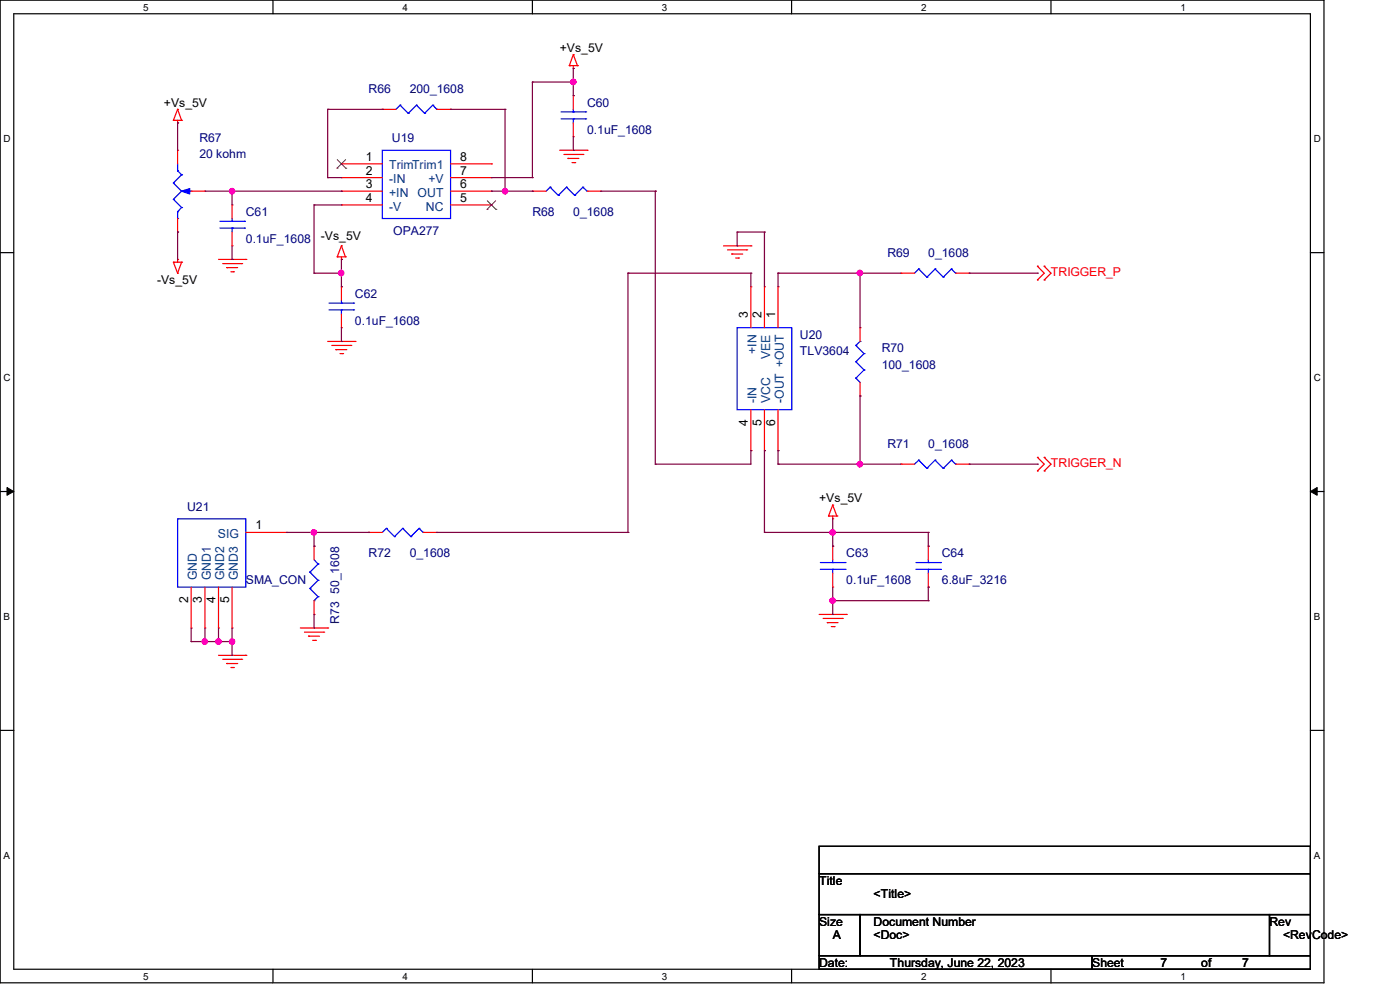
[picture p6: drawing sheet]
<svg xmlns="http://www.w3.org/2000/svg" width="297mm" height="210mm" viewBox="0 0 297 210" stroke-linecap="round" stroke-linejoin="round" font-family="sans-serif">
<path d="M0 0h280.9v208.5h-280.9zM2.9 2.9h275.1v202.7h-275.1z" fill="none" stroke="#000" stroke-width=".25"/>
<g fill="#fff">
<path d="M30.4 .3h1.1v2.4h-1.1z"/>
<path d="M30.4 205.9h1.1v2.3h-1.1z"/>
</g>
<path d="M57.9 0v2.9M57.9 205.6v2.9" fill="none" stroke="#000" stroke-width=".25"/>
<g fill="#fff">
<path d="M85.4 .3h1.1v2.4h-1.1z"/>
<path d="M85.4 205.9h1.1v2.3h-1.1z"/>
</g>
<path d="M112.9 0v2.9M112.9 205.6v2.9" fill="none" stroke="#000" stroke-width=".25"/>
<g fill="#fff">
<path d="M140.4 .3h1.2v2.4h-1.2z"/>
<path d="M140.4 205.9h1.2v2.3h-1.2z"/>
</g>
<path d="M167.9 0v2.9M167.9 205.6v2.9" fill="none" stroke="#000" stroke-width=".25"/>
<g fill="#fff">
<path d="M195.4 .3h1.2v2.4h-1.2z"/>
<path d="M195.4 205.9h1.2v2.3h-1.2z"/>
</g>
<path d="M223 0v2.9M223 205.6v2.9" fill="none" stroke="#000" stroke-width=".25"/>
<g fill="#fff">
<path d="M250.4 .3h1.2v2.4h-1.2z"/>
<path d="M250.4 205.9h1.2v2.3h-1.2z"/>
<path d="M.8 28.2h1.4v2.4h-1.4z"/>
<path d="M278.7 28.2h1.5v2.4h-1.5z"/>
<path d="M.8 78.9h1.4v2.3h-1.4z"/>
<path d="M278.7 78.9h1.5v2.3h-1.5z"/>
</g>
<path d="M0 53.6h2.9M278 53.6h2.9" fill="none" stroke="#000" stroke-width=".25"/>
<g fill="#fff">
<path d="M.8 129.6h1.3v2.3h-1.3z"/>
<path d="M278.7 129.6h1.4v2.3h-1.4z"/>
</g>
<path d="M0 104.3h2.9M278 104.3h2.9" fill="none" stroke="#000" stroke-width=".25"/>
<path d="M1.5 103.4l1.4 .9-1.4 .8zM278 104.3l1.4-.9v1.7z" fill="#000" stroke="#000" stroke-width=".21"/>
<g fill="#fff">
<path d="M.8 180.3h1.3v2.3h-1.3z"/>
<path d="M278.7 180.3h1.4v2.3h-1.4z"/>
</g>
<path d="M0 154.9h2.9M278 154.9h2.9M173.8 179.5h104.2v5.8h-104.2zM173.8 185.3h104.2v8.7h-104.2zM173.8 194h8.7v8.7h-8.7zM182.5 194h86.8v8.7h-86.8zM269.3 194h8.7v8.7h-8.7zM173.8 202.7h57.9v2.9h-57.9zM231.7 202.7h46.3v2.9h-46.3z" fill="none" stroke="#000" stroke-width=".25"/>
<g fill="none" stroke="#f00" stroke-width=".25">
<path d="M120.8 13.9h.1M120.8 13.9h1.7M121.6 14.5h.1M121.6 11.6h.1M121.6 13.9v.6M121.6 11.6l-.8 2.3M121.6 11.6l.9 2.3M122.5 13.9h.1M36.8 25.5h.1M36.8 25.5h1.7M37.7 26.1h.1M37.7 23.2h.1"/>
<path d="M37.7 31.9h.1M37.7 25.5v.6M37.7 31.9v2.9M37.7 23.2l-.9 2.3M37.7 23.2l.8 2.3M38.5 25.5h.1M72.4 34.8h.1M72.4 37.7h.1M72.4 34.8h8.7M72.4 37.7h8.7M81.1 23.2h.1M81.1 23.2h2.9"/>
<path d="M92.7 23.2h2.9M95.6 23.2h.1M95.6 34.8h8.7M95.6 37.7h8.7M104.3 37.7h.1M104.3 34.8h.1M118.7 31.9h5.8M119.6 32.8h4.1M120.5 33.6h.1M120.5 33.6h2.3M121.4 34.5h.5M121.6 20.3h.1"/>
<path d="M121.6 29h.1M121.6 20.3v2.9M121.6 26.1v2.9M121.9 34.5h.1M123.7 32.8h.1M124.5 31.9h.1M36.8 55.6h.1M36.8 55.6h1.7M36.8 55.6l.9 2.4M37.7 55h.1M37.7 58h.1M37.7 49.2h.1"/>
<path d="M37.7 46.4v2.8M37.7 55v.6M38.5 55.6h.1M38.5 55.6l-.8 2.4M40.6 40.6h2.9M43.5 40.6h.1M46.4 55h5.8M47.2 55.9h4.1M48.1 56.8h.1M48.1 56.8h2.3M49 57.7h.5M49.2 43.5h.1"/>
<path d="M49.2 52.2h.1M49.2 43.5v2.9M49.2 49.2v3M49.5 57.7h.1M51.3 55.9h.1M52.2 55h.1M71.5 54.5h.1M71.5 54.5h1.8M72.4 55h.1M72.4 52.2h.1M72.4 40.6h.1M72.4 43.5h.1"/>
<path d="M72.4 54.5v.5M72.4 52.2l-.9 2.3M72.4 52.2l.9 2.3M72.4 40.6h8.7M72.4 43.5h8.7M73.3 54.5h.1M95.6 40.6h8.7M95.6 43.5h8.7M104.3 43.5h.1M104.3 40.6h.1M112.9 40.6h.1M112.9 40.6h3"/>
<path d="M124.5 40.6h2.9M127.4 40.6h.1M153.5 52.2h5.8M154.3 53h4.1M155.2 53.9h.1M155.2 53.9h2.4M156.1 54.7h.6M156.7 54.7h.1M158.4 53h.1M159.3 52.2h.1M191.1 58h.1M191.1 58h2.9"/>
<path d="M202.7 58h2.9M205.6 58h.1M220.1 59.4h.1M220.1 56.5h.1M220.1 56.5l1.4 1.5-1.4 1.4M221.5 59.4h.1M221.5 56.5h.1M221.5 56.5l1.5 1.5-1.5 1.4M69.5 72.4h5.8M70.4 73.3h4M71.2 74.2h.1M71.2 74.2h2.4"/>
<path d="M72.1 75h.6M72.4 60.8h.1M72.4 69.5h.1M72.4 60.8v2.9M72.4 66.6v2.9M72.7 75h.1M74.4 73.3h.1M75.3 72.4h.1M159.3 60.8h.1M159.3 60.8v8.7M162.2 60.8h.1M162.2 60.8v8.7"/>
<path d="M165.1 60.8h.1M165.1 60.8v8.7M182.5 69.5h.1M182.5 69.5v2.9M159.3 95.6h.1M159.3 86.9v8.7M162.2 95.6h.1M162.2 86.9v8.7M165.1 95.6h.1M165.1 86.9v8.7M182.5 84h.1M182.5 81.1v2.9"/>
<path d="M191.1 98.5h.1M191.1 98.5h2.9M202.7 98.5h2.9M205.6 98.5h.1M220.1 99.9h.1M220.1 97h.1M220.1 97l1.4 1.5-1.4 1.4M221.5 99.9h.1M221.5 97h.1M221.5 97l1.5 1.5-1.5 1.4M52.2 112.9h8.6M60.8 112.9h.1"/>
<path d="M66.6 115.9h.1M66.6 115.9v2.8M78.2 112.9h.1M78.2 112.9h2.9M89.8 112.9h2.9M92.7 112.9h.1M175.8 109.5h.1M175.8 109.5h1.7M176.7 110.1h.1M176.7 107.1h.1M176.7 115.9h.1M176.7 109.5v.6"/>
<path d="M176.7 115.9v2.8M176.7 107.1l-.9 2.4M176.7 107.1l.8 2.4M177.5 109.5h.1M196.9 115.9h.1M196.9 115.9v2.8M40.6 133.2h.1M40.6 124.5v8.7M43.5 133.2h.1M43.5 124.5v8.7M46.4 133.2h.1M46.4 139h5.8"/>
<path d="M46.4 124.5v8.7M47.2 139.9h4.1M49.2 133.2h.1M49.2 124.5v8.7M51.3 139.9h.1M52.2 139h.1M63.7 133.2h5.8M64.6 134.1h4.1M65.4 135h.1M65.4 135h2.4M66.3 135.8h.6M66.6 130.3h.1"/>
<path d="M66.6 127.4v2.9M66.9 135.8h.1M68.7 134.1h.1M69.5 133.2h.1M173.8 130.3h5.7M174.6 131.2h4.1M175.5 132.1h.1M175.5 132.1h2.3M176.4 132.9h.6M176.7 124.5h.1M176.7 121.6v2.9M177 132.9h.1"/>
<path d="M178.7 131.2h.1M179.5 130.3h.1M196.9 124.5h.1M196.9 121.6v2.9M48.1 140.8h.1M48.1 140.8h2.3M49 141.6h.5M49.5 141.6h.1"/>
</g>
<g fill="none" stroke="#00f" stroke-width=".25">
<path d="M36.8 38.8h.1M36.8 38.8l1.7 1.8M37.7 36.2h.1M37.7 34.8v1.4M37.7 36.2l.8 .9M38.5 37.1h.1M38.5 37.1l-1.7 1.7M81.1 31.9h14.5v14.5h-14.5zM84.9 22.3h.1M84.9 22.3l-.9 .9M84.9 22.3l1.7 1.7M86.6 24h.1"/>
<path d="M88.3 22.3h.1M88.3 22.3l-1.7 1.7M88.3 22.3l1.8 1.7M90.1 24h.1M91.8 22.3h.1M91.8 22.3l-1.7 1.7M91.8 22.3l.9 .9M92.7 23.2h.1M116.7 39.7h.1M116.7 39.7l-.8 .9M116.7 39.7l1.7 1.7M119 25.2h5.2"/>
<path d="M119 23.7h5.2M120.2 39.7h.1M120.2 39.7l-1.8 1.7M120.2 39.7l1.7 1.7M121.6 23.7h.1M121.6 25.2h.1M121.6 23.2v.5M121.6 25.2v.9M123.7 39.7h.1M123.7 39.7l-1.8 1.7M123.7 39.7l.8 .9M124.2 25.2h.1"/>
<path d="M124.2 23.7h.1M36.8 42.3h.1M36.8 42.3l1.7 1.7M37.7 44.9h.1M37.7 46.4h.1M37.7 44.9v1.5M38.5 40.6h.1M38.5 44h.1M38.5 40.6l-1.7 1.7M38.5 44l-.8 .9M40 40.6h.6M40.6 40.6h.1"/>
<path d="M46.7 48.4h5.2M46.7 46.9h5.2M49.2 46.9h.1M49.2 48.4h.1M49.2 46.4v.5M49.2 48.4v.8M51.9 48.4h.1M51.9 46.9h.1M118.4 41.4h.1M121.9 41.4h.1M124.5 40.6h.1M194.9 57.1h.1"/>
<path d="M194.9 57.1l-.9 .9M194.9 57.1l1.7 1.7M196.6 58.8h.1M198.4 57.1h.1M198.4 57.1l-1.8 1.7M198.4 57.1l1.7 1.7M200.1 58.8h.1M201.8 57.1h.1M201.8 57.1l-1.7 1.7M201.8 57.1l.9 .9M202.7 58h.1M69.8 65.7h5.2"/>
<path d="M69.8 64.3h5.2M72.4 64.3h.1M72.4 65.7h.1M72.4 63.7v.6M72.4 65.7v.9M75 65.7h.1M75 64.3h.1M156.4 69.5h11.6v17.4h-11.6zM181.6 76.8h.1M181.6 73.3h.1M181.6 76.8l1.7 1.7M181.6 73.3l1.7 1.7"/>
<path d="M182.5 72.4h.1M182.5 72.4l-.9 .9M183.3 78.5h.1M183.3 75h.1M183.3 78.5l-1.7 1.7M183.3 75l-1.7 1.8M181.6 80.2h.1M181.6 80.2l.9 .9M194.9 97.6h.1M194.9 97.6l-.9 .9M194.9 97.6l1.7 1.8M196.6 99.4h.1"/>
<path d="M198.4 97.6h.1M198.4 97.6l-1.8 1.8M198.4 97.6l1.7 1.8M200.1 99.4h.1M201.8 97.6h.1M201.8 97.6l-1.7 1.8M201.8 97.6l.9 .9M202.7 98.5h.1M37.7 110.1h14.5v14.4h-14.5zM66.6 118.7l.9 .9M67.5 119.6h.1M67.5 119.6l-1.8 1.8"/>
<path d="M82 112.1h.1M82 112.1l-.9 .8M82 112.1l1.7 1.7M83.7 113.8h.1M85.4 112.1h.1M85.4 112.1l-1.7 1.7M85.4 112.1l1.8 1.7M87.2 113.8h.1M88.9 112.1h.1M88.9 112.1l-1.7 1.7M88.9 112.1l.9 .8M89.8 112.9h.1"/>
<path d="M174 119.3h5.3M176.7 119.3h.1M176.7 118.7v.6M179.3 119.3h.1M194.3 119.3h5.2M196.9 119.3h.1M196.9 118.7v.6M199.5 119.3h.1M65.7 121.4h.1M65.7 124.8h.1M65.7 121.4l1.8 1.7M65.7 124.8l1.8 1.8"/>
<path d="M66.6 127.4h.1M67.5 123.1h.1M67.5 126.6h.1M67.5 123.1l-1.8 1.7M67.5 126.6l-.9 .8M174 120.8h5.3M176.7 120.8h.1M176.7 120.8v.8M179.3 120.8h.1M194.3 120.8h5.2M196.9 120.8h.1M196.9 120.8v.8"/>
<path d="M199.5 120.8h.1"/>
</g>
<path d="M71.5 35.7h.1M71.5 33.9l1.9 1.8M73.3 33.9l-1.8 1.8M73.4 35.7h.1M103.3 44.4h.1M103.4 42.6l1.8 1.8M105.2 42.6l-1.9 1.8M105.2 44.4h.1" fill="none" stroke="#804000" stroke-width=".21"/>
<path d="M38.5 40.6l1.8-.6v1.1z" fill="#00f" stroke="#00f" stroke-width=".25"/>
<g fill="none" stroke="#800040" stroke-width=".25">
<path d="M112.9 17.4h.1M112.9 17.4h8.7M112.9 17.4v20.3M121.6 14.5h.1M121.6 17.4h.1M121.6 14.5v5.8M37.7 26.1h.1M37.7 26.1v5.8M69.5 23.2h.1M69.5 37.7h.1M69.5 23.2h11.6M69.5 23.2v14.5"/>
<path d="M69.5 37.7h2.9M81.1 23.2h.1M95.6 23.2h.1M95.6 23.2h11.5M104.3 37.7h8.6M107.1 23.2h.1M107.1 23.2v17.4M112.9 37.7h.1M121.6 20.3h.1M121.6 31.9h.1M121.6 29v2.9M37.7 49.2h.1"/>
<path d="M37.7 49.2v5.8M43.5 40.6h28.9M49.2 40.6h.1M49.2 55h.1M49.2 40.6v2.9M49.2 52.2v2.8M66.6 43.5h.1M66.6 58h.1M66.6 43.5h5.8M66.6 43.5v14.5M66.6 58h5.8M72.4 40.6h.1"/>
<path d="M72.4 55h.1M72.4 58h.1M72.4 55v5.8M104.3 40.6h8.6M107.1 40.6h.1M112.9 40.6h.1M127.4 40.6h11.6M133.2 58h.1M133.2 58h26.1M133.2 58v54.9M139 40.6h.1M139 40.6v57.9"/>
<path d="M156.4 49.2h.1M156.4 52.2h.1M156.4 49.2h5.8M156.4 49.2v3M159.3 58h.1M159.3 58v2.8M162.2 49.2h.1M162.2 49.2v11.6M165.1 58h.1M165.1 58h26M165.1 58v2.8M182.5 58h.1"/>
<path d="M182.5 58v11.5M205.6 58h14.5M220.1 58h.1M72.4 60.8h.1M72.4 72.4h.1M72.4 69.5v2.9M139 98.5h.1M159.3 95.6h.1M159.3 95.6v2.9h-20.3M162.2 95.6h.1M162.2 95.6v17.3M165.1 95.6h.1"/>
<path d="M165.1 98.5h.1M165.1 98.5h26M165.1 95.6v2.9M182.5 84h.1M182.5 98.5h.1M182.5 84v14.5M205.6 98.5h14.5M220.1 98.5h.1M60.8 112.9h17.4M66.6 112.9h.1M66.6 115.9h.1M66.6 112.9v3"/>
<path d="M78.2 112.9h.1M92.7 112.9h40.5M133.2 112.9h.1M162.2 112.9h.1M162.2 112.9h34.7M176.7 115.9h.1M176.7 112.9h.1M176.7 110.1v5.8M196.9 112.9h.1M196.9 115.9h.1M196.9 112.9v3M40.6 136.1h.1"/>
<path d="M40.6 133.2v2.9M40.6 136.1h8.6M43.5 136.1h.1M43.5 133.2v2.9M46.4 136.1h.1M46.4 133.2v2.9M49.2 136.1h.1M49.2 139h.1M49.2 133.2v5.8M66.6 133.2h.1M66.6 130.3v2.9M176.7 127.4h.1"/>
<path d="M176.7 130.3h.1M176.7 124.5v5.8M176.7 127.4h20.2M196.9 127.4h.1M196.9 124.5h.1M196.9 124.5v2.9"/>
</g>
<g fill="#f0f" stroke="#f0f" stroke-width=".25">
<circle cx="121.6" cy="17.4" r=".56"/>
<circle cx="49.2" cy="40.6" r=".56"/>
<circle cx="107.1" cy="40.6" r=".56"/>
<circle cx="72.4" cy="57.9" r=".56"/>
<circle cx="49.2" cy="136.1" r=".56"/>
<circle cx="43.4" cy="136.1" r=".56"/>
<circle cx="46.3" cy="136.1" r=".56"/>
<circle cx="66.6" cy="112.9" r=".56"/>
<circle cx="182.4" cy="57.9" r=".56"/>
<circle cx="182.4" cy="98.5" r=".56"/>
<circle cx="176.6" cy="112.9" r=".56"/>
<circle cx="176.6" cy="127.4" r=".56"/>
</g>
<g font-size="2.6">
<text x="118.7" y="11">+Vs_5V</text>
<text x="34.8" y="22.6">+Vs_5V</text>
<text x="77.6" y="34.1">1</text>
<text x="97.6" y="34.1">8</text>
<text x="77.6" y="37">2</text>
<text x="77.6" y="39.9">3</text>
<text x="97.6" y="39.9">6</text>
<text x="97.6" y="37">7</text>
<text x="77.6" y="42.8">4</text>
<text x="97.6" y="42.8">5</text>
<text x="68.1" y="51">-Vs_5V</text>
<text x="33.3" y="60.3">-Vs_5V</text>
<text x="158.7" y="67.5" transform="rotate(-90 158.7 67.5)">3</text>
<text x="161.5" y="67.5" transform="rotate(-90 161.5 67.5)">2</text>
<text x="164.4" y="67.5" transform="rotate(-90 164.4 67.5)">1</text>
<text x="158.7" y="90.4" transform="rotate(-90 158.7 90.4)">4</text>
<text x="161.5" y="90.4" transform="rotate(-90 161.5 90.4)">5</text>
<text x="164.4" y="90.4" transform="rotate(-90 164.4 90.4)">6</text>
<text x="173.8" y="106.6">+Vs_5V</text>
<text x="54.2" y="112.3">1</text>
<text x="39.9" y="128" transform="rotate(-90 39.9 128)">2</text>
<text x="42.8" y="128" transform="rotate(-90 42.8 128)">3</text>
<text x="45.7" y="128" transform="rotate(-90 45.7 128)">4</text>
<text x="48.6" y="128" transform="rotate(-90 48.6 128)">5</text>
<text x="173.8" y="187.7">Title</text>
<text x="185.3" y="190.6">&lt;Title&gt;</text>
<text x="173.8" y="196.3">Size</text>
<text x="185.3" y="196.3">Document Number</text>
<text x="269.3" y="196.3">Rev</text>
<text x="176.7" y="199.3">A</text>
<text x="185.3" y="199.3">&lt;Doc&gt;</text>
<text x="272.2" y="199.3">&lt;RevCode&gt;</text>
<text x="173.8" y="205.1">Date:</text>
<text x="188.8" y="205.1">Thursday, June 22, 2023</text>
<text x="231.7" y="205.1">Sheet</text>
<text x="246.2" y="205.1">7</text>
<text x="254.8" y="205.1">of</text>
<text x="263.5" y="205.1">7</text>
</g>
<g font-size="2.6" fill="#000080">
<text x="78.2" y="19.7">R66</text>
<text x="86.9" y="19.7">200_1608</text>
<text x="124.5" y="22.6">C60</text>
<text x="124.5" y="28.4">0.1uF_1608</text>
<text x="42.3" y="30.1">R67</text>
<text x="42.3" y="33.6">20 kohm</text>
<text x="83.1" y="30.1">U19</text>
<text x="52.2" y="45.8">C61</text>
<text x="112.9" y="45.8">R68</text>
<text x="121.6" y="45.8">0_1608</text>
<text x="52.2" y="51.6">0.1uF_1608</text>
<text x="83.4" y="49.8">OPA277</text>
<text x="188.3" y="54.5">R69</text>
<text x="196.9" y="54.5">0_1608</text>
<text x="75.3" y="63.2">C62</text>
<text x="75.3" y="69">0.1uF_1608</text>
<text x="169.7" y="71.8">U20</text>
<text x="169.7" y="75.3">TLV3604</text>
<text x="187.1" y="74.8">R70</text>
<text x="187.1" y="78.2">100_1608</text>
<text x="188.3" y="95">R71</text>
<text x="196.9" y="95">0_1608</text>
<text x="39.7" y="108.3">U21</text>
<text x="78.2" y="118.2">R72</text>
<text x="86.9" y="118.2">0_1608</text>
<text x="179.5" y="118.2">C63</text>
<text x="199.8" y="118.2">C64</text>
<text x="52.2" y="124">SMA_CON</text>
<text x="179.5" y="124">0.1uF_1608</text>
<text x="199.8" y="124">6.8uF_3216</text>
<text x="71.9" y="132.3" transform="rotate(-90 71.9 132.3)">R73 50_1608</text>
</g>
<g font-size="2.6" fill="#004080">
<text x="82.5" y="35.9">TrimTrim1</text>
<text x="82.5" y="38.9">-IN</text>
<text x="82.5" y="41.7">+IN</text>
<text x="88.6" y="41.7">OUT</text>
<text x="90.9" y="38.9">+V</text>
<text x="82.5" y="44.7">-V</text>
<text x="90.3" y="44.7">NC</text>
<text x="160.5" y="75.1" transform="rotate(-90 160.5 75.1)">+IN</text>
<text x="163.4" y="76.2" transform="rotate(-90 163.4 76.2)">VEE</text>
<text x="160.5" y="85.5" transform="rotate(-90 160.5 85.5)">-IN</text>
<text x="163.4" y="85.5" transform="rotate(-90 163.4 85.5)">VCC</text>
<text x="166.3" y="85.5" transform="rotate(-90 166.3 85.5)">-OUT +OUT</text>
<text x="46.2" y="114.1">SIG</text>
<text x="41.8" y="123.1" transform="rotate(-90 41.8 123.1)">GND</text>
<text x="44.7" y="123.1" transform="rotate(-90 44.7 123.1)">GND1</text>
<text x="47.6" y="123.1" transform="rotate(-90 47.6 123.1)">GND2</text>
<text x="50.5" y="123.1" transform="rotate(-90 50.5 123.1)">GND3</text>
</g>
<g font-size="2.6" fill="#f00">
<text x="223" y="58.5">TRIGGER_P</text>
<text x="223" y="99.1">TRIGGER_N</text>
</g>
<g font-size="2.1">
<text x="30.4" y="2.2">5</text>
<text x="85.4" y="2.2">4</text>
<text x="140.4" y="2.2">3</text>
<text x="195.4" y="2.2">2</text>
<text x="250.4" y="2.2">1</text>
<text x=".8" y="30.1">D</text>
<text x="278.7" y="30.1">D</text>
<text x=".8" y="80.8">C</text>
<text x="278.7" y="80.8">C</text>
<text x=".8" y="131.5">B</text>
<text x="278.7" y="131.5">B</text>
<text x=".8" y="182.2">A</text>
<text x="278.7" y="182.2">A</text>
<text x="30.4" y="207.8">5</text>
<text x="85.4" y="207.8">4</text>
<text x="140.4" y="207.8">3</text>
<text x="195.4" y="207.8">2</text>
<text x="250.4" y="207.8">1</text>
</g>
</svg>
